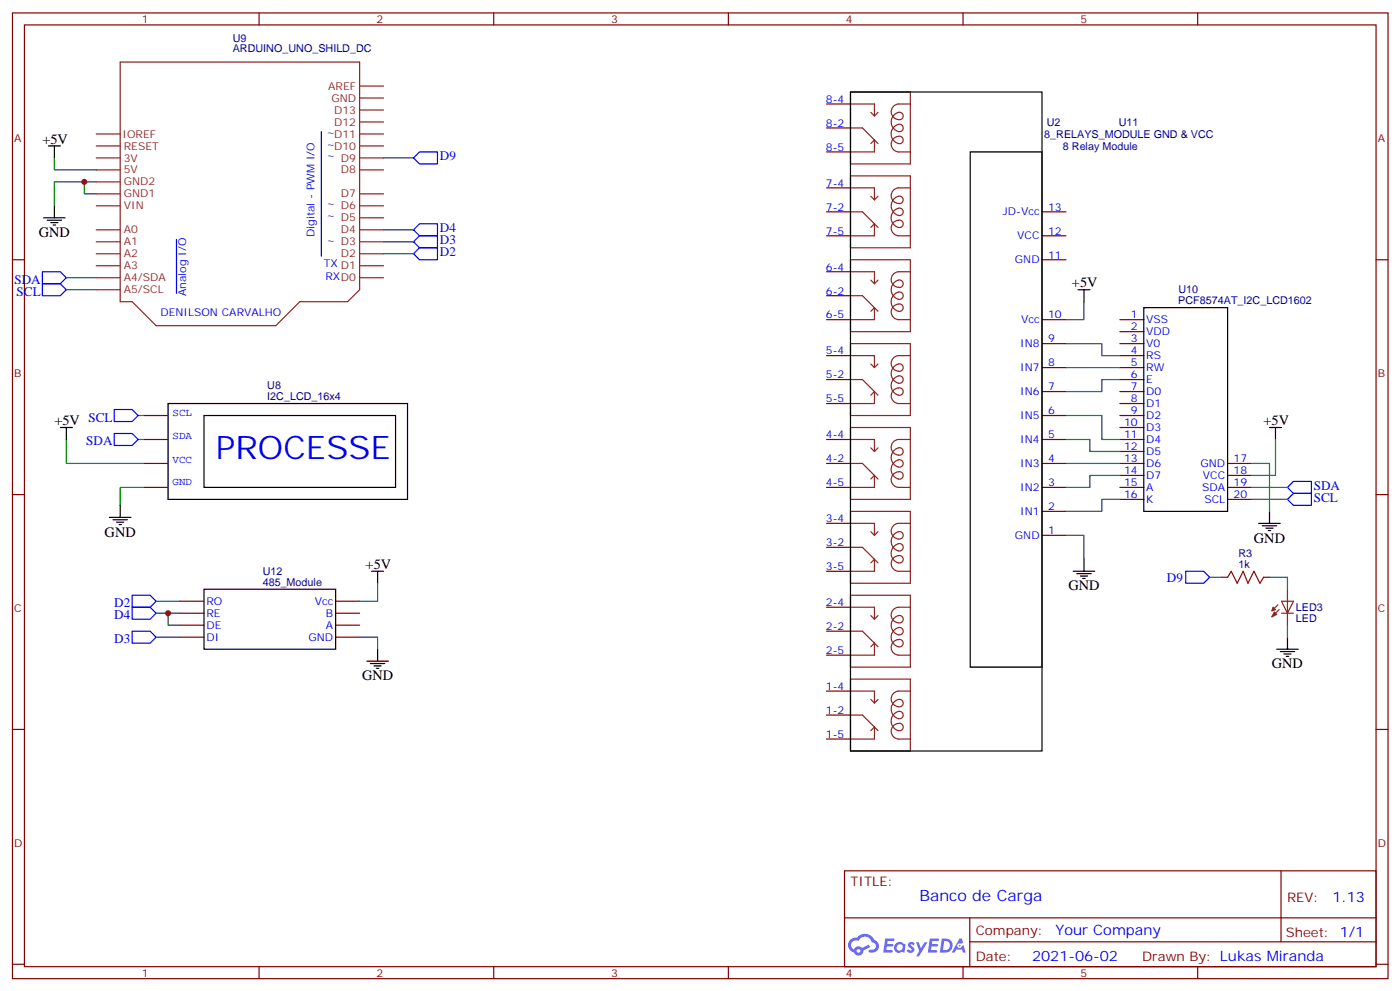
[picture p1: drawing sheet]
<svg xmlns="http://www.w3.org/2000/svg" width="413mm" height="292mm" viewBox="0 0 413 292" stroke-linecap="round" stroke-linejoin="round" font-family="sans-serif">
<g fill="none" stroke="#870000" stroke-width=".35">
<path d="M3.7 3.8h405.3v284.3h-405.3zM7.2 7.3h398.3v277.3h-398.3zM76.3 3.8v3.5M145.5 3.8v3.5M214.6 3.8v3.5M283.8 3.8v3.5M352.9 3.8v3.5M3.7 76.5h3.5M405.5 76.5h3.5M3.7 145.6h3.5M405.5 145.6h3.5M3.7 214.8h3.5"/>
<path d="M405.5 214.8h3.5M248.8 256.4h156.7v28.2h-156.7zM377.5 256.4v20.9M248.9 270.2h156.5M285.8 277.3h119.6M285.8 270.2v14.2M3.7 283.9h3.5M76.3 284.6v3.5M145.5 284.6v3.5M214.6 284.6v3.5M283.8 284.6v3.5M352.9 284.6v3.5"/>
<path d="M405.5 283.9h3.5"/>
</g>
<g fill="#5487ff">
<path d="M267.8 277.6a1.22 1.22 0 0 1 1.8 .2l-.4 .6a.47 .47 0 0 0-.4-.4 .47 .47 0 0 0-.5 .2l.2 .2a1.14 1.14 0 0 1 .8 1.8 1.14 1.14 0 0 1-2 0l-.2-.2 .5-.6 .7 .5a.29 .29 0 0 0 .4-.3 .29 .29 0 0 0-.3-.3 1.04 1.04 0 0 1-.6-1.7z"/>
<path d="M260.8 276.3h2.4l.3 .2-.1 .5-1.8 .1-.2 .8h1.6l.3 .4-.4 .4h-1.6l-.1 1.1h1.7l.2 .3-.2 .3-2.7 .1z"/>
<path d="M274 276.3h2.3l.4 .2-.2 .5-1.8 .1-.1 .8h1.5l.3 .4-.3 .4h-1.6l-.2 1.1h1.7l.2 .3-.2 .3-2.6 .1z"/>
<path d="M282.7 276.3h.7l.4 1.3-.6 .3a.69 .69 0 0 0-1.1 .3 .69 .69 0 0 0 .5 .9 .69 .69 0 0 0 .9-.6l.4-.2 .6 2.2h-.8l-.2-.9h-1.7l-.5 .9h-.9z"/>
<path d="M270 277.4h.7l.7 1.8 1.1-1.8h.8l-2.5 4.2h-.9l1-1.5z"/>
<path d="M277.5 276.3l-.6 4.2h1.4a2.11 2.11 0 0 0 2.4-2.1 2.11 2.11 0 0 0-2.5-2.1zM278.2 277.1a1.39 1.39 0 0 1 1.7 1.4 1.39 1.39 0 0 1-1.8 1.3h-.2z"/>
<path d="M263.8 277.9a1.54 1.54 0 0 0 0 2.2 1.54 1.54 0 0 0 2.1 .1l.6 .3 .3-2.3-.1-.3h-.5a1.49 1.49 0 0 0-2.4 0zM264.1 278.9a.95 .95 0 0 1 1.9 0 .95 .95 0 0 1-1.9 0z"/>
<path d="M250.6 276.7a2.18 2.18 0 0 0 1 3.7 1.44 1.44 0 0 0 1.7 .9 1.44 1.44 0 0 0 1.1-1.4l2-1.1-.4-.7-1.9 1a1.47 1.47 0 0 0-2.5 .4 1.39 1.39 0 0 1-.6-1.9 1.39 1.39 0 0 1 2-.5 2.12 2.12 0 0 1 2.1-1.3 2.12 2.12 0 0 1 1.9 1.7 1.14 1.14 0 0 1 1.1 1.4 1.14 1.14 0 0 1-1.6 .7 .43 .43 0 0 0-.6 .4 .43 .43 0 0 0 .4 .5 1.98 1.98 0 0 0 2.6-1.2 1.98 1.98 0 0 0-1.3-2.6 3.1 3.1 0 0 0-5.2-.6l-.9 .1zM252.4 280a.55 .55 0 0 1 1.1 0 .55 .55 0 0 1-1.1 0z"/>
<circle cx="282.8" cy="278.4" r=".26"/>
</g>
<g fill="none" stroke="#008700" stroke-width=".35">
<path d="M16 46.5v3.5h12.4M24.8 53.6v3.5h3.6M28.4 53.6h-12.4v7M113 46.5h8.8M113 67.7h8.8M113 71.2h8.8M113 74.7h8.8M19.5 81.8h8.9M19.5 85.3h8.9M319.4 88.8v5.3h-5.3M314.1 101.2h10.6v3.5h5.3M314.1 108.2h15.9"/>
<path d="M330 111.8h-5.3v3.5h-10.6M19.5 129.4v7.1h23M40.7 129.4h1.8M40.7 122.3h1.8M314.1 122.3h10.6v7.1h5.3M314.1 129.4h7.1v3.5h8.8M314.1 136.5h15.9M330 140h-8.8v3.5h-7.1M368.8 136.5h5.3v14.1M375.8 129.4v10.6h-7M42.5 143.5h-7.1v5.3M314.1 157.6h5.3v7.1"/>
<path d="M330 147h-5.3v3.6h-10.6M368.8 143.5h10.6M368.8 147h10.6M46 177h7.1M111.3 171.7v5.3h-5.3M356.4 170h3.6M374.1 170h5.3v3.5M46 187.6h7.1M46 180.6h7.1M49.5 180.6v3.5h3.6M106 187.6h5.3v3.5M379.4 184.1v3.5"/>
</g>
<g fill="none" stroke="#000" stroke-width=".35">
<path d="M250.6 27.1h56.5v194h-56.5zM14.3 43h3.5M16 43v3.5M285.9 44.7h21.2v151.7h-21.2zM12.8 64.1h6.4M13.9 64.8h4.2M15 65.5h2.1M15.7 66.3h.7M16 60.6v3.5M317.6 85.3h3.6M319.4 85.3v3.5M337 90.6h24.7v60h-24.7z"/>
<path d="M49.5 118.8h70.6v28.2h-70.6zM17.8 125.9h3.5M19.5 125.9v3.5M60.1 122.3h56.5v21.2h-56.5zM374.1 125.9h3.5M375.8 125.9v3.5M32.2 152.3h6.4M33.3 153h4.2M34.4 153.7h2.1M35.1 154.4h.7M35.4 148.8v3.5M370.9 154.1h6.4"/>
<path d="M372 154.8h4.2M373 155.5h2.1M373.7 156.2h.7M374.1 150.6v3.5M60.1 173.5h38.8v17.6h-38.8zM109.5 168.2h3.5M111.3 168.2v3.5M316.2 168.2h6.4M317.3 168.9h4.2M318.3 169.6h2.2M319.1 170.3h.7M319.4 164.7v3.5"/>
<path d="M108.1 194.7h6.3M109.1 195.4h4.3M110.2 196.1h2.1M110.9 196.8h.7M111.3 191.1v3.6M376.2 191.1h6.4M377.3 191.8h4.2M378.3 192.5h2.1M379 193.3h.7M379.4 187.6v3.5"/>
</g>
<g fill="none" stroke="#00f" stroke-width=".35">
<path d="M94.7 38.7v36.7M121.8 46.5l1.8-1.8h5.3v3.6h-5.3zM52 70.5v15.9M121.8 67.7l1.8-1.8h5.3v3.5h-5.3zM121.8 71.2l1.8-1.8h5.3v3.6h-5.3zM121.8 74.7l1.8-1.7h5.3v3.5h-5.3zM12.5 80h5.3l1.7 1.8-1.7 1.7h-5.3zM12.5 83.5h5.3l1.7 1.8-1.7 1.8h-5.3zM33.7 120.6h5.2l1.8 1.7-1.8 1.8h-5.2zM33.7 127.6h5.2l1.8 1.8-1.8 1.8h-5.2zM379.4 143.5l1.7-1.8h5.3v3.6h-5.3zM381.1 145.3h5.3v3.5h-5.3l-1.7-1.8z"/>
<path d="M38.9 175.3h5.3l1.8 1.7-1.8 1.8h-5.3zM38.9 178.8h5.3l1.8 1.8-1.8 1.7h-5.3zM349.4 168.2h5.3l1.7 1.8-1.7 1.7h-5.3zM38.9 185.8h5.3l1.8 1.8-1.8 1.8h-5.3z"/>
</g>
<g fill="none" stroke="#870000" stroke-width=".35">
<path d="M243.6 37.7h7M243.6 30.6h7M243.6 55.3h7M243.6 44.7h7M243.6 69.4h7M243.6 62.4h7M307.1 76.5h7M307.1 69.4h7M307.1 62.4h7M243.6 94.1h7M243.6 87.1h7M243.6 80h7"/>
<path d="M307.1 94.1h7M330 94.1h7M330 97.6h7M243.6 104.7h7M243.6 111.8h7M243.6 118.8h7M307.1 101.2h7M307.1 108.2h7M307.1 115.3h7M330 101.2h7M330 104.7h7M330 108.2h7"/>
<path d="M330 111.8h7M330 115.3h7M330 118.8h7M42.5 136.5h7M42.5 129.4h7M42.5 122.3h7M243.6 136.5h7M243.6 129.4h7M307.1 136.5h7M307.1 129.4h7M307.1 122.3h7M330 136.5h7"/>
<path d="M330 129.4h7M330 122.3h7M330 125.9h7M330 132.9h7M330 140h7M361.7 136.5h7.1M361.7 140h7.1M42.5 143.5h7M243.6 143.5h7M243.6 154.1h7M307.1 143.5h7M307.1 157.6h7"/>
<path d="M307.1 150.6h7M330 143.5h7M330 147h7M361.7 143.5h7.1M361.7 147h7.1M53.1 177h7M98.9 177h7.1M243.6 178.8h7M243.6 161.1h7M243.6 168.2h7M360 170h1.7M372.3 170h1.8"/>
<path d="M53.1 180.6h7M53.1 184.1h7M53.1 187.6h7M98.9 180.6h7.1M98.9 184.1h7.1M98.9 187.6h7.1M243.6 185.8h7M243.6 192.9h7M243.6 210.5h7M243.6 203.5h7M243.6 217.6h7"/>
</g>
<g fill="none" stroke="#8c2424" stroke-width=".35">
<path d="M35.4 18.3h70.6v67l-3.6 3.5h-14.1l-7 7.1h-35.3l-7.1-7.1h-3.5zM28.4 39.4h7M106 39.4h7M106 35.9h7M106 32.4h7M106 28.9h7M106 25.3h7M250.6 27.1h17.7v21.2h-17.7zM250.6 30.6h7.1v3.5M250.6 37.7h3.5l4.6 4.6M256.6 33.1l1.1 1M258.7 33.1l-1 1"/>
<path d="M268.3 30.6h-3.6a2.28 2.28 0 0 0-2 2.8 2.28 2.28 0 0 0 3 1.6 1.1 1.1 0 0 0 .3-1.4 1.1 1.1 0 0 0-1.3-.5 2.86 2.86 0 0 0-2.1 3.1 2.86 2.86 0 0 0 2.8 2.5 1.1 1.1 0 0 0 .7-1.4 1.1 1.1 0 0 0-1.4-.7 2.86 2.86 0 0 0-2.1 3.1 2.86 2.86 0 0 0 2.8 2.5 1.1 1.1 0 0 0 .7-1.3 1.1 1.1 0 0 0-1.4-.8 2.3 2.3 0 0 0-2.1 2.3 2.3 2.3 0 0 0 2.1 2.3h3.6M28.4 57.1h7M28.4 50h7M28.4 46.5h7M28.4 43h7M28.4 53.6h7M106 57.1h7M106 50h7M106 46.5h7M106 43h7M250.6 51.8h17.7v21.2h-17.7zM250.6 55.3h7.1v3.5"/>
<path d="M256.6 42.3l1.1-1.1v3.5h-7.1M256.6 57.8l1.1 1M258.7 57.8l-1 1M268.3 55.3h-3.6a2.28 2.28 0 0 0-2 2.8 2.28 2.28 0 0 0 3 1.6 1.1 1.1 0 0 0 .3-1.4 1.1 1.1 0 0 0-1.3-.5 2.86 2.86 0 0 0-2.1 3.1 2.86 2.86 0 0 0 2.8 2.5 1.1 1.1 0 0 0 .7-1.4 1.1 1.1 0 0 0-1.4-.7 2.86 2.86 0 0 0-2.1 3.1 2.86 2.86 0 0 0 2.8 2.5 1.1 1.1 0 0 0 .7-1.3 1.1 1.1 0 0 0-1.4-.8 2.3 2.3 0 0 0-2.1 2.3 2.3 2.3 0 0 0 2.1 2.3h3.6M28.4 78.2h7M28.4 74.7h7M28.4 71.2h7M28.4 67.7h7M28.4 60.6h7M106 78.2h7M106 74.7h7M106 71.2h7"/>
<path d="M106 67.7h7M106 64.1h7M106 60.6h7M250.6 76.5h17.7v21.1h-17.7zM250.6 62.4h3.5l4.6 4.6M256.6 67l1.1-1.1v3.5h-7.1M28.4 81.8h7M28.4 85.3h7M106 81.8h7M250.6 80h7.1v3.5M250.6 87.1h3.5l4.6 4.6M256.6 91.7l1.1-1.1v3.5h-7.1"/>
<path d="M256.6 82.5l1.1 1M258.7 82.5l-1 1M268.3 80h-3.6a2.28 2.28 0 0 0-2 2.8 2.28 2.28 0 0 0 3 1.6 1.1 1.1 0 0 0 .3-1.4 1.1 1.1 0 0 0-1.3-.5 2.86 2.86 0 0 0-2.1 3.1 2.86 2.86 0 0 0 2.8 2.5 1.1 1.1 0 0 0 .7-1.4 1.1 1.1 0 0 0-1.4-.7 2.86 2.86 0 0 0-2.1 3.1 2.86 2.86 0 0 0 2.8 2.5 1.1 1.1 0 0 0 .7-1.4 1.1 1.1 0 0 0-1.4-.7 2.3 2.3 0 0 0-2.1 2.3 2.3 2.3 0 0 0 2.1 2.3h3.6M250.6 101.2h17.7v21.1h-17.7zM250.6 104.7h7.1v3.5M250.6 111.8h3.5l4.6 4.5M256.6 116.3l1.1-1v3.5h-7.1M256.6 107.2l1.1 1M258.7 107.2l-1 1M268.3 104.7h-3.6a2.28 2.28 0 0 0-2 2.8 2.28 2.28 0 0 0 3 1.6 1.1 1.1 0 0 0 .3-1.4 1.1 1.1 0 0 0-1.3-.5 2.86 2.86 0 0 0-2.1 3.1 2.86 2.86 0 0 0 2.8 2.5 1.1 1.1 0 0 0 .7-1.4 1.1 1.1 0 0 0-1.4-.7 2.86 2.86 0 0 0-2.1 3.1 2.86 2.86 0 0 0 2.8 2.5 1.1 1.1 0 0 0 .7-1.4 1.1 1.1 0 0 0-1.4-.7 2.3 2.3 0 0 0-2.1 2.3 2.3 2.3 0 0 0 2.1 2.3h3.6M250.6 125.9h17.7v21.1h-17.7zM250.6 129.4h7.1v3.5"/>
<path d="M250.6 136.5h3.5l4.6 4.5M256.6 131.9l1.1 1M258.7 131.9l-1 1M268.3 129.4h-3.6a2.28 2.28 0 0 0-2 2.8 2.28 2.28 0 0 0 3 1.6 1.1 1.1 0 0 0 .3-1.4 1.1 1.1 0 0 0-1.3-.5 2.86 2.86 0 0 0-2.1 3.1 2.86 2.86 0 0 0 2.8 2.5 1.1 1.1 0 0 0 .7-1.4 1.1 1.1 0 0 0-1.4-.7 2.86 2.86 0 0 0-2.1 3.1 2.86 2.86 0 0 0 2.8 2.5 1.1 1.1 0 0 0 .7-1.4 1.1 1.1 0 0 0-1.4-.7 2.3 2.3 0 0 0-2.1 2.3 2.3 2.3 0 0 0 2.1 2.3h3.6M250.6 150.6h17.7v21.1h-17.7zM250.6 154.1h7.1v3.5M256.6 141l1.1-1v3.5h-7.1M256.6 156.6l1.1 1M258.7 156.6l-1 1M268.3 154.1h-3.6a2.28 2.28 0 0 0-2 2.8 2.28 2.28 0 0 0 3 1.6 1.1 1.1 0 0 0 .3-1.4 1.1 1.1 0 0 0-1.3-.5 2.86 2.86 0 0 0-2.1 3.1 2.86 2.86 0 0 0 2.8 2.5 1.1 1.1 0 0 0 .7-1.4 1.1 1.1 0 0 0-1.4-.7 2.86 2.86 0 0 0-2.1 3.1 2.86 2.86 0 0 0 2.8 2.5 1.1 1.1 0 0 0 .7-1.4 1.1 1.1 0 0 0-1.4-.7 2.3 2.3 0 0 0-2.1 2.3 2.3 2.3 0 0 0 2.1 2.3h3.6M250.6 175.3h17.7v21.1h-17.7zM250.6 178.8h7.1v3.5"/>
<path d="M250.6 161.1h3.5l4.6 4.6M256.6 165.7l1.1-1v3.5h-7.1M268.3 178.8h-3.6a2.28 2.28 0 0 0-2 2.8 2.28 2.28 0 0 0 3 1.6 1.1 1.1 0 0 0 .3-1.4 1.1 1.1 0 0 0-1.3-.5 2.86 2.86 0 0 0-2.1 3.1 2.86 2.86 0 0 0 2.8 2.5 1.1 1.1 0 0 0 .7-1.4 1.1 1.1 0 0 0-1.4-.7 2.86 2.86 0 0 0-2.1 3.1 2.86 2.86 0 0 0 2.8 2.5 1.1 1.1 0 0 0 .7-1.4 1.1 1.1 0 0 0-1.4-.7 2.3 2.3 0 0 0-2.1 2.3 2.3 2.3 0 0 0 2.1 2.3h3.6M376.6 178.1l-1.8 1.7M376.9 179.5l-2.1 2.1M377.6 177h3.5l-1.7 3.6zM379.4 173.5v10.6M250.6 200h17.7v21.1h-17.7zM250.6 185.8h3.5l4.6 4.6M256.6 190.4l1.1-1v3.5h-7.1M256.6 181.3l1.1 1M258.7 181.3l-1 1"/>
<path d="M377.6 180.6h3.5M250.6 203.5h7.1v3.5M250.6 210.5h3.5l4.6 4.6M256.6 215.1l1.1-1v3.5h-7.1M256.6 206l1.1 1M258.7 206l-1 1M268.3 203.5h-3.6a2.28 2.28 0 0 0-2 2.8 2.28 2.28 0 0 0 3 1.6 1.1 1.1 0 0 0 .3-1.4 1.1 1.1 0 0 0-1.3-.5 2.86 2.86 0 0 0-2.1 3.1 2.86 2.86 0 0 0 2.8 2.5 1.1 1.1 0 0 0 .7-1.4 1.1 1.1 0 0 0-1.4-.7 2.86 2.86 0 0 0-2.1 3.1 2.86 2.86 0 0 0 2.8 2.5 1.1 1.1 0 0 0 .7-1.4 1.1 1.1 0 0 0-1.4-.7 2.3 2.3 0 0 0-2.1 2.3 2.3 2.3 0 0 0 2.1 2.3h3.6"/>
</g>
<g fill="#8c2424" stroke="#8c2424" stroke-width=".35">
<path d="M375.1 178.8l.7 .7-1 .3z"/>
<path d="M375.5 180.2l.7 .7-1.4 .7z"/>
</g>
<path d="M361.7 170l1.1-1.8 1.8 3.5 1.7-3.5 1.4 3.5 1.8-3.5 1.8 3.5 1-1.7" fill="none" stroke="#a10000" stroke-width=".35"/>
<g fill="#c00">
<circle cx="24.8" cy="53.6" r=".88"/>
<circle cx="49.5" cy="180.6" r=".88"/>
</g>
<text font-size="9.5" fill="#00f" x="63.6" y="135.3">PROCESSE</text>
<text font-size="4.6" fill="#00f" x="270.9" y="265.4">Banco de Carga</text>
<g font-size="4.2">
<text x="12.5" y="42.3">+5V</text>
<text x="11.4" y="69.8">GND</text>
<text x="315.9" y="84.6">+5V</text>
<text x="16" y="125.2">+5V</text>
<text x="372.3" y="125.2">+5V</text>
<text x="30.8" y="158">GND</text>
<text x="369.5" y="159.7">GND</text>
<text x="107.7" y="167.5">+5V</text>
<text x="314.8" y="173.8">GND</text>
<text x="374.8" y="196.8">GND</text>
<text x="106.7" y="200.3">GND</text>
</g>
<g font-size="4.2" fill="#00f">
<text x="392.6" y="265.7">1.13</text>
<text x="311" y="275.2">Your Company</text>
<text x="304.1" y="283">2021-06-02</text>
</g>
<g font-size="3.9" fill="#00f">
<text x="129.6" y="47.2">D9</text>
<text x="129.6" y="68.4">D4</text>
<text x="129.6" y="71.9">D3</text>
<text x="129.6" y="75.4">D2</text>
<text x="4.2" y="83.5">SDA</text>
<text x="4.9" y="87.1">SCL</text>
<text x="26.1" y="124.1">SCL</text>
<text x="25.4" y="131.2">SDA</text>
<text x="387.1" y="144.2">SDA</text>
<text x="387.1" y="147.8">SCL</text>
<text x="343.8" y="171.3">D9</text>
<text x="33.7" y="178.8">D2</text>
<text x="33.7" y="182.3">D4</text>
<text x="33.7" y="189.4">D3</text>
</g>
<g font-size="3.9" fill="#800">
<text x="250.6" y="261">TITLE:</text>
<text x="379.2" y="265.7">REV:</text>
<text x="287.5" y="275.2">Company:</text>
<text x="378.9" y="275.8">Sheet: 1/1</text>
<text x="287.5" y="282.9">Date:</text>
<text x="336.6" y="282.9">Draw</text>
<text x="346.7" y="282.9">n By: Lukas Miranda</text>
</g>
<g font-size="3.2" fill="#800">
<text x="41.8" y="6.8">1</text>
<text x="110.9" y="6.8">2</text>
<text x="180.1" y="6.8">3</text>
<text x="249.2" y="6.8">4</text>
<text x="318.3" y="6.8">5</text>
<text x="4.2" y="41.9">A</text>
<text x="406" y="41.9">A</text>
<text x="4.2" y="111.1">B</text>
<text x="406" y="111.1">B</text>
<text x="4.2" y="180.2">C</text>
<text x="406" y="180.2">C</text>
<text x="4.2" y="249.3">D</text>
<text x="406" y="249.3">D</text>
<text x="41.8" y="287.6">1</text>
<text x="110.9" y="287.6">2</text>
<text x="180.1" y="287.6">3</text>
<text x="249.2" y="287.6">4</text>
<text x="318.3" y="287.6">5</text>
</g>
<g font-size="3.2" fill="#000080">
<text x="68.6" y="15.5">ARDUINO_UNO_SHILD_DC</text>
<text x="68.6" y="12.3">U9</text>
<text x="307.7" y="40.5">8_RELAYS_MODULE GND &amp; VCC</text>
<text x="308.5" y="37.1">U2</text>
<text x="329.6" y="37.1">U11</text>
<text x="313.2" y="44.1">8 Relay Module</text>
<text x="347.2" y="89.5">PCF8574AT_I2C_LCD1602</text>
<text x="347.2" y="86.4">U10</text>
<text x="78.8" y="117.8">I2C_LCD_16x4</text>
<text x="78.8" y="114.6">U8</text>
<text x="364.9" y="167.1">1k</text>
<text x="364.9" y="164">R3</text>
<text x="77.4" y="172.4">485_Module</text>
<text x="77.4" y="169.2">U12</text>
<text x="381.8" y="179.9">LED3</text>
<text x="381.8" y="183.1">LED</text>
</g>
<g font-size="3.2" fill="#8d2323">
<text x="96.7" y="26.4">AREF</text>
<text x="97.6" y="29.9">GND</text>
<text x="98.4" y="33.4">D13</text>
<text x="36.1" y="40.5">IOREF</text>
<text x="98.4" y="37">D12</text>
<text x="36.5" y="47.6">3V</text>
<text x="36.5" y="44">RESET</text>
<text x="36.5" y="51.1">5V</text>
<text x="100.5" y="51.1">D8</text>
<text x="36.5" y="58.1">GND1</text>
<text x="36.5" y="54.6">GND2</text>
<text x="100.5" y="58.1">D7</text>
<text x="36.5" y="61.7">VIN</text>
<text x="36.5" y="68.7">A0</text>
<text x="100.5" y="68.7">D4</text>
<text x="36.5" y="75.8">A2</text>
<text x="36.5" y="72.2">A1</text>
<text x="100.5" y="75.8">D2</text>
<text x="36.5" y="82.8">A4/SDA</text>
<text x="36.5" y="79.3">A3</text>
<text x="36.5" y="86.4">A5/SCL</text>
</g>
<g font-size="3.2" fill="#00f">
<text x="243.4" y="30.3">8-4</text>
<text x="96.2" y="40.2">~D11</text>
<text x="243.4" y="37.3">8-2</text>
<text x="96.2" y="46.9">~ D9</text>
<text x="96.2" y="43.7">~D10</text>
<text x="243.4" y="44.4">8-5</text>
<text x="243.4" y="55">7-4</text>
<text x="96.2" y="64.5">~ D5</text>
<text x="96.2" y="61">~ D6</text>
<text x="243.4" y="62">7-2</text>
<text x="295.6" y="63.4">JD-Vcc</text>
<text x="308.8" y="62">13</text>
<text x="92.7" y="69.9" transform="rotate(-90 92.7 69.9)">Digital - PWM I/O</text>
<text x="96.2" y="71.9">~ D3</text>
<text x="243.4" y="69.1">7-5</text>
<text x="299.8" y="70.5">VCC</text>
<text x="308.8" y="69.1">12</text>
<text x="299.1" y="77.5">GND</text>
<text x="308.8" y="76.1">11</text>
<text x="95.4" y="78.6">TXD1</text>
<text x="95.9" y="82.5">RXD0</text>
<text x="243.4" y="79.7">6-4</text>
<text x="54.9" y="87.2" transform="rotate(-90 54.9 87.2)">Analog I/O</text>
<text x="243.4" y="86.7">6-2</text>
<text x="47.3" y="93.1">DENILSON CARVALHO</text>
<text x="243.4" y="93.8">6-5</text>
<text x="300.9" y="95.2">Vcc</text>
<text x="308.8" y="93.8">10</text>
<text x="333.3" y="93.8">1</text>
<text x="337.7" y="95.2">VSS</text>
<text x="308.8" y="100.8">9</text>
<text x="333.3" y="97.3">2</text>
<text x="333.3" y="100.8">3</text>
<text x="337.7" y="98.7">VDD</text>
<text x="243.4" y="104.4">5-4</text>
<text x="300.6" y="102.2">IN8</text>
<text x="308.8" y="107.9">8</text>
<text x="333.3" y="104.4">4</text>
<text x="333.3" y="107.9">5</text>
<text x="337.7" y="102.2">V0</text>
<text x="337.7" y="105.8">RS</text>
<text x="243.4" y="111.4">5-2</text>
<text x="300.6" y="109.3">IN7</text>
<text x="333.3" y="111.4">6</text>
<text x="337.7" y="109.3">RW</text>
<text x="337.7" y="112.8">E</text>
<text x="243.4" y="118.5">5-5</text>
<text x="300.6" y="116.3">IN6</text>
<text x="308.8" y="114.9">7</text>
<text x="333.3" y="114.9">7</text>
<text x="333.3" y="118.5">8</text>
<text x="337.7" y="116.3">D0</text>
<text x="337.7" y="119.9">D1</text>
<text x="50.9" y="122.3">SCL</text>
<text x="300.6" y="123.4">IN5</text>
<text x="308.8" y="122">6</text>
<text x="331.2" y="125.5">10</text>
<text x="333.3" y="122">9</text>
<text x="337.7" y="123.4">D2</text>
<text x="50.9" y="129.4">SDA</text>
<text x="243.4" y="129">4-4</text>
<text x="300.6" y="130.5">IN4</text>
<text x="308.8" y="129">5</text>
<text x="331.2" y="129">11</text>
<text x="337.7" y="126.9">D3</text>
<text x="337.7" y="130.5">D4</text>
<text x="50.9" y="136.5">VCC</text>
<text x="243.4" y="136.1">4-2</text>
<text x="300.6" y="137.5">IN3</text>
<text x="308.8" y="136.1">4</text>
<text x="331.2" y="132.6">12</text>
<text x="331.2" y="136.1">13</text>
<text x="337.7" y="134">D5</text>
<text x="337.7" y="137.5">D6</text>
<text x="353.8" y="137.5">GND</text>
<text x="363.5" y="136.1">17</text>
<text x="50.9" y="142.7">GND</text>
<text x="243.4" y="143.2">4-5</text>
<text x="308.8" y="143.2">3</text>
<text x="331.2" y="139.6">14</text>
<text x="331.2" y="143.2">15</text>
<text x="337.7" y="141">D7</text>
<text x="354.4" y="141">VCC</text>
<text x="363.5" y="139.6">18</text>
<text x="363.5" y="143.2">19</text>
<text x="300.6" y="144.6">IN2</text>
<text x="331.2" y="146.7">16</text>
<text x="337.7" y="144.6">A</text>
<text x="337.7" y="148.1">K</text>
<text x="354.3" y="144.6">SDA</text>
<text x="354.9" y="148.1">SCL</text>
<text x="363.5" y="146.7">20</text>
<text x="243.4" y="153.7">3-4</text>
<text x="300.6" y="151.6">IN1</text>
<text x="308.8" y="150.2">2</text>
<text x="243.4" y="160.8">3-2</text>
<text x="299.1" y="158.7">GND</text>
<text x="308.8" y="157.3">1</text>
<text x="243.4" y="167.9">3-5</text>
<text x="60.8" y="178.1">RO</text>
<text x="92.7" y="178.1">Vcc</text>
<text x="243.4" y="178.4">2-4</text>
<text x="60.8" y="181.6">RE</text>
<text x="60.8" y="185.1">DE</text>
<text x="96" y="181.6">B</text>
<text x="96" y="185.1">A</text>
<text x="243.4" y="185.5">2-2</text>
<text x="60.8" y="188.7">DI</text>
<text x="90.9" y="188.7">GND</text>
<text x="243.4" y="192.5">2-5</text>
<text x="243.4" y="203.1">1-4</text>
<text x="243.4" y="210.2">1-2</text>
<text x="243.4" y="217.2">1-5</text>
</g>
</svg>
